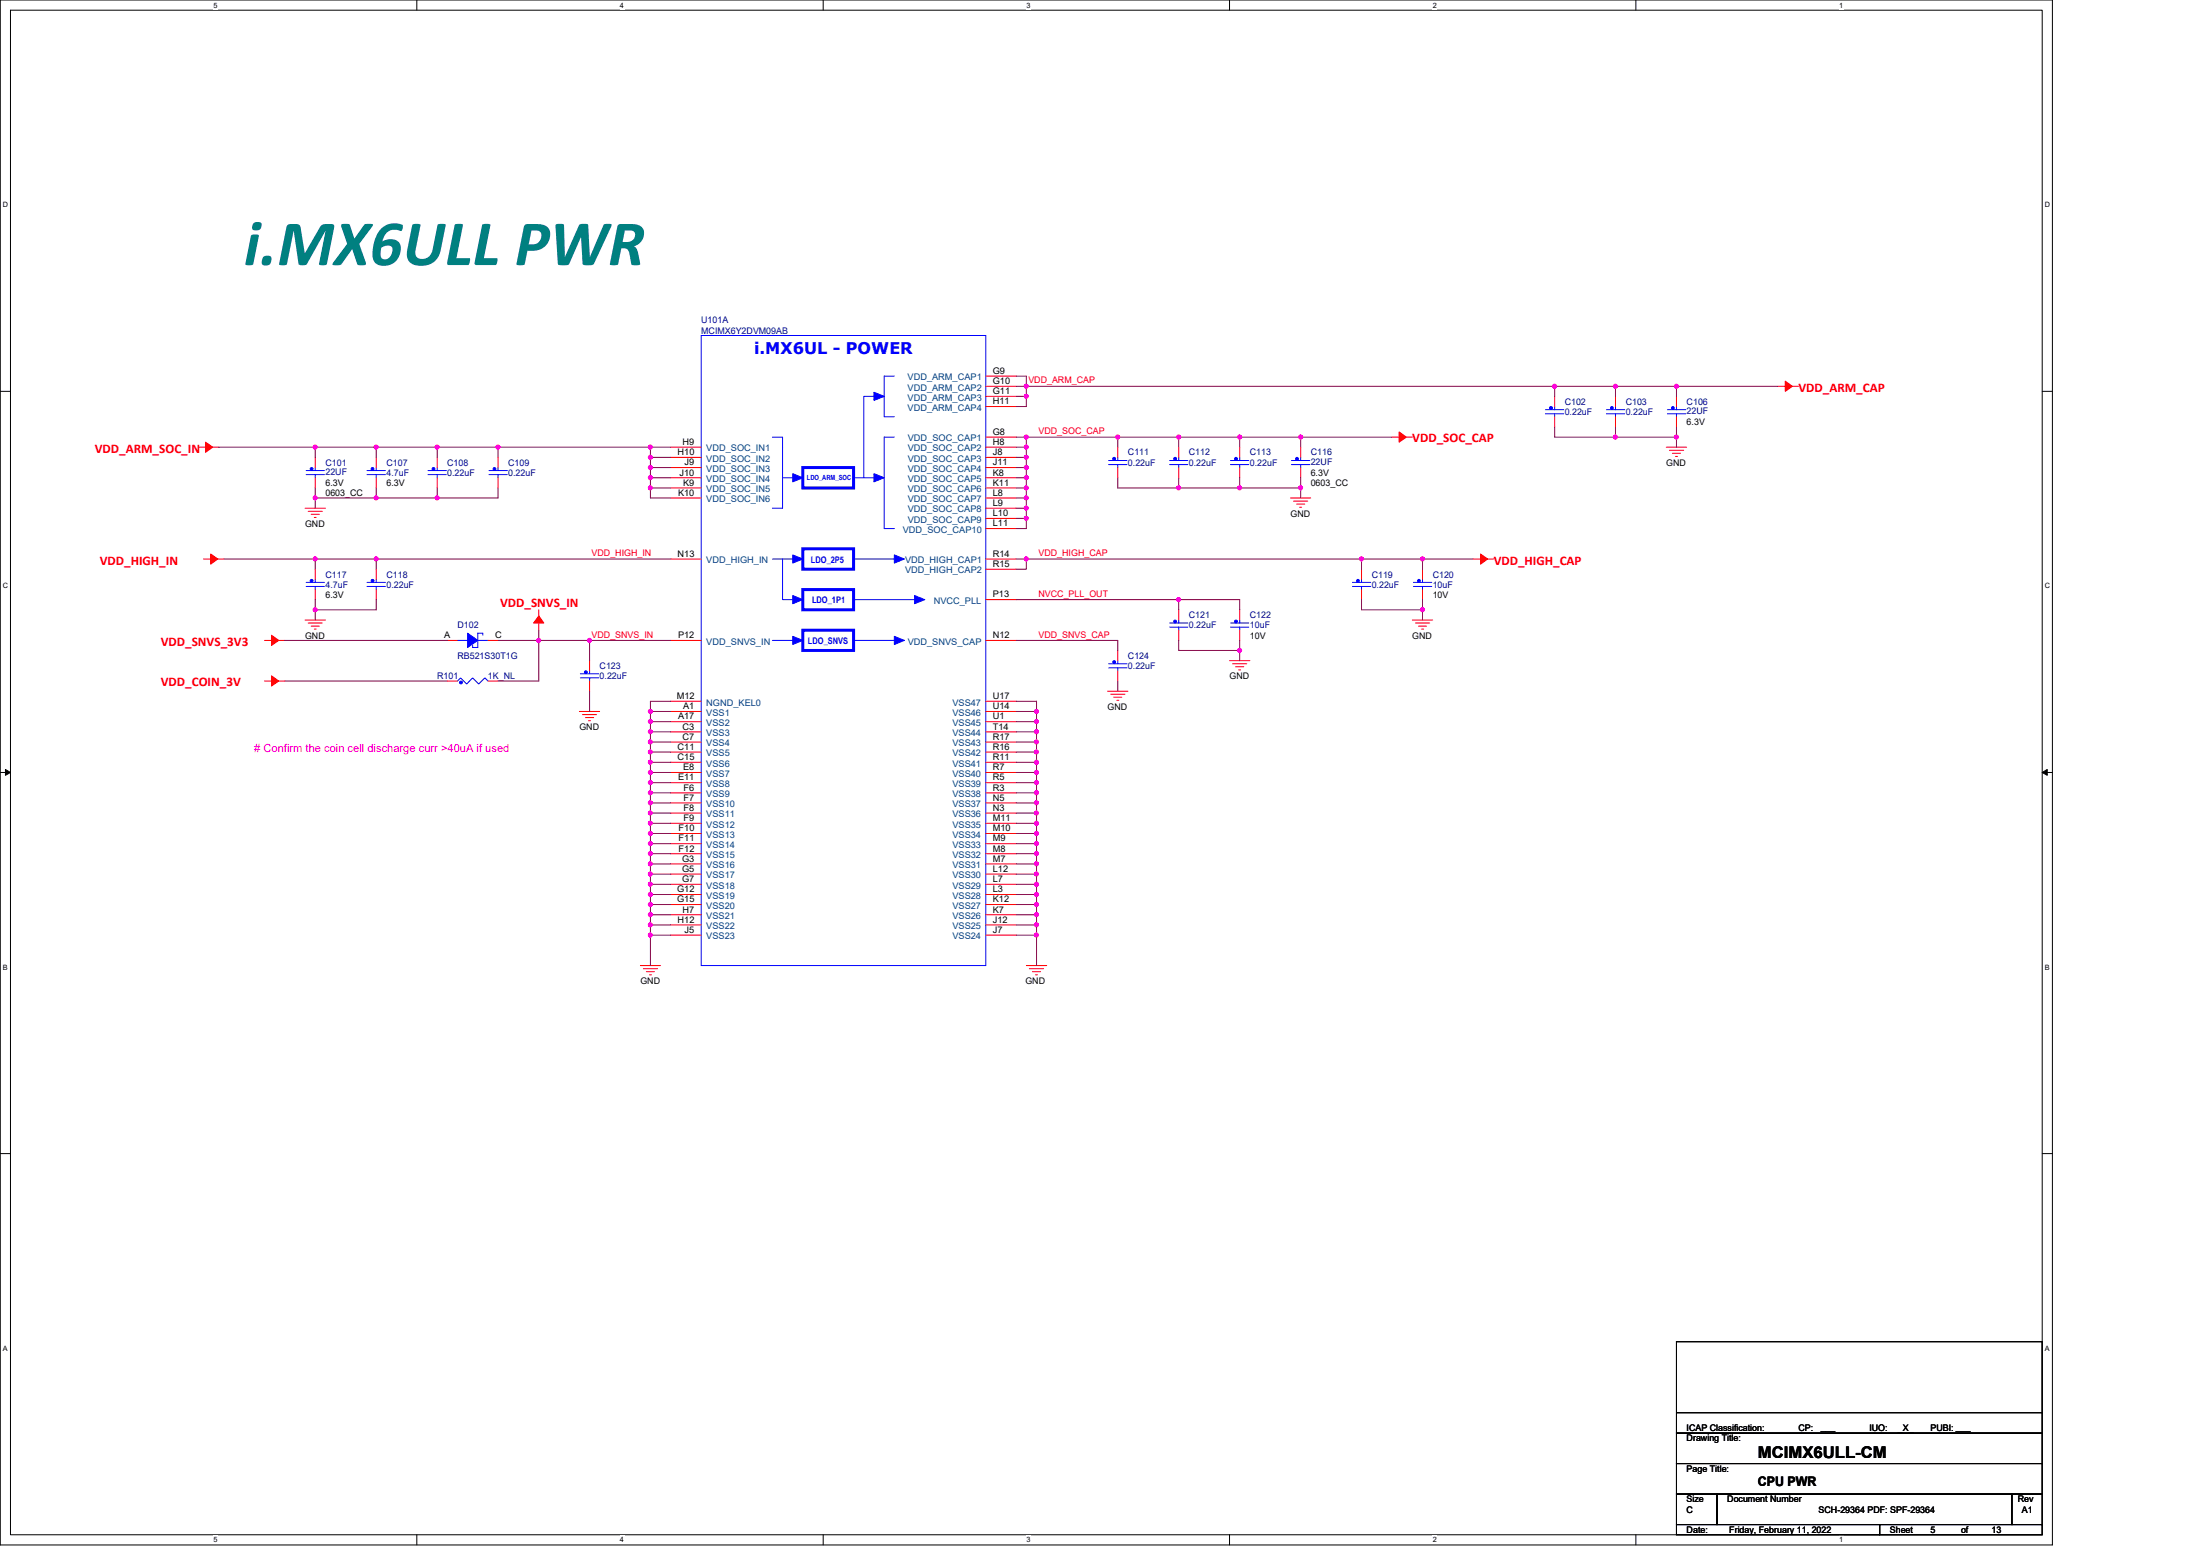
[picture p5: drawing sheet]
<svg xmlns="http://www.w3.org/2000/svg" width="297mm" height="210mm" viewBox="0 0 297 210" stroke-linecap="round" stroke-linejoin="round" font-family="sans-serif">
<path d="M0 0h277.1v208.5h-277.1zM1.4 1.4h274.3v205.7h-274.3z" fill="none" stroke="#000" stroke-width=".14"/>
<g fill="#fff">
<path d="M28.8 .1h.6v1.1h-.6z"/>
<path d="M28.8 207.3h.6v1.1h-.6z"/>
</g>
<path d="M56.3 0v1.4M56.3 207.1v1.4" fill="none" stroke="#000" stroke-width=".14"/>
<g fill="#fff">
<path d="M83.7 .1h.6v1.1h-.6z"/>
<path d="M83.7 207.3h.6v1.1h-.6z"/>
</g>
<path d="M111.1 0v1.4M111.1 207.1v1.4" fill="none" stroke="#000" stroke-width=".14"/>
<g fill="#fff">
<path d="M138.6 .1h.5v1.1h-.5z"/>
<path d="M138.6 207.3h.5v1.1h-.5z"/>
</g>
<path d="M166 0v1.4M166 207.1v1.4" fill="none" stroke="#000" stroke-width=".14"/>
<g fill="#fff">
<path d="M193.4 .1h.6v1.1h-.6z"/>
<path d="M193.4 207.3h.6v1.1h-.6z"/>
</g>
<path d="M220.9 0v1.4M220.9 207.1v1.4" fill="none" stroke="#000" stroke-width=".14"/>
<g fill="#fff">
<path d="M248.3 .1h.6v1.1h-.6z"/>
<path d="M248.3 207.3h.6v1.1h-.6z"/>
<path d="M.4 27.1h.7v1.1h-.7z"/>
<path d="M276.1 27.1h.7v1.1h-.7z"/>
<path d="M.4 78.5h.7v1.1h-.7z"/>
<path d="M276.1 78.5h.7v1.1h-.7z"/>
</g>
<path d="M0 52.8h1.4M275.7 52.8h1.4" fill="none" stroke="#000" stroke-width=".14"/>
<g fill="#fff">
<path d="M.4 130h.7v1.1h-.7z"/>
<path d="M276.1 130h.7v1.1h-.7z"/>
</g>
<path d="M0 104.2h1.4M275.7 104.2h1.4" fill="none" stroke="#000" stroke-width=".14"/>
<path d="M.7 103.8l.7 .4-.7 .4zM275.7 104.2l.7-.4v.8z" fill="#000" stroke="#000" stroke-width=".14"/>
<g fill="#fff">
<path d="M.4 181.4h.7v1.1h-.7z"/>
<path d="M276.1 181.4h.7v1.1h-.7z"/>
</g>
<path d="M0 155.7h1.4M275.7 155.7h1.4M226.4 193.4h49.3v4.1h-49.3zM226.4 197.5h49.3v4.1h-49.3zM226.4 181.1h49.3v12.3h-49.3zM226.4 190.6h49.3M226.4 205.7h27.4v1.4h-27.4zM226.4 201.6h5.4v4.1h-5.4zM231.8 201.6h39.8v4.1h-39.8zM253.8 205.7h21.9v1.4h-21.9zM271.6 201.6h4.1v4.1h-4.1z" fill="none" stroke="#000" stroke-width=".14"/>
<g fill="none" stroke="#f00" stroke-width=".14">
<path d="M133.1 50.8h4.1M133.1 52.1h4.1M133.1 53.5h4.1M133.1 54.9h4.1M133.1 59h4.1M188 59h.9M189.2 59h1.5M209.9 53.5v1.4M209.9 56.2v1.4M218.1 53.5v1.4M218.1 56.2v1.4M226.4 53.5v1.4"/>
<path d="M226.4 56.2v1.4M240.1 52.1h.9M241.3 52.1h1.5M26.8 60.3h1.5M27.5 75.4h1.5M28.6 60.3h.9M29.2 75.4h1M41.2 68.6h2.7M41.6 69h1.9M42 69.4h1.1M42.4 69.8h.3M42.6 61.7v1.4"/>
<path d="M42.6 64.5v1.3M42.6 76.8v1.4M42.6 79.6v1.3M50.8 61.7v1.4M50.8 64.5v1.3M50.8 76.8v1.4M50.8 79.6v1.3M59 61.7v1.4M59 64.5v1.3M67.2 61.7v1.4M67.2 64.5v1.3M90.6 67.2h4.1"/>
<path d="M90.6 61.7h4.1M90.6 65.8h4.1M90.6 63.1h4.1M90.6 75.4h4.1M90.6 64.5h4.1M90.6 60.3h4.1M133.1 60.3h4.1M133.1 61.7h4.1M133.1 64.5h4.1M133.1 75.4h4.1M133.1 67.2h4.1M133.1 68.6h4.1"/>
<path d="M133.1 70h4.1M133.1 63.1h4.1M133.1 71.3h4.1M133.1 65.8h4.1M133.1 76.8h4.1M150.9 60.3v1.4M150.9 63.1v1.4M159.1 60.3v1.4M159.1 63.1v1.4M167.4 60.3v1.4M167.4 63.1v1.4M174.2 67.2h2.8"/>
<path d="M174.6 67.6h2M175.1 68h1.1M175.5 68.5h.2M175.6 60.3v1.4M175.6 63.1v1.4M183.8 76.8v1.4M183.8 79.6v1.3M192.1 76.8v1.4M192.1 79.6v1.3M198.9 75.4h1M200.2 75.4h1.5M225 60.3h2.7"/>
<path d="M225.4 60.8h1.9M225.8 61.2h1.1M226.2 61.6h.3M35.7 86.4h1.5M35.7 91.9h1.5M37.5 86.4h1M37.5 91.9h1M41.2 83.7h2.7M41.6 84.1h1.9M42 84.5h1.1M42.4 84.9h.3M60.4 86.4h1.4"/>
<path d="M60.4 91.9h1.4M65.9 86.4h1.3M65.9 91.9h1.3M72.7 84.1v.9M72.7 82.3v1.5M78.2 96h2.8M78.6 96.4h2M79.1 96.8h1.1M79.5 97.3h.2M79.6 89.2v1.3M79.6 91.9v1.4M90.6 96h4.1"/>
<path d="M90.6 98.8h4.1M90.6 97.4h4.1M90.6 86.4h4.1M90.6 94.6h4.1M133.1 97.4h4.1M133.1 80.9h4.1M133.1 98.8h4.1M133.1 96h4.1M133.1 94.6h4.1M133.1 86.4h4.1M149.5 93.3h2.8M150 93.7h1.9"/>
<path d="M150.4 94.1h1.1M150.8 94.5h.3M150.9 87.8v1.4M150.9 90.5v1.4M159.1 82.3v1.4M159.1 85v1.4M166 89.2h2.8M166.4 89.6h1.9M166.8 90h1.1M167.2 90.4h.3M167.4 82.3v1.4M167.4 85v1.4"/>
<path d="M190.7 83.7h2.7M191.1 84.1h1.9M191.5 84.5h1.1M191.9 84.9h.3M90.6 116.6h4.1M90.6 100.1h4.1M90.6 108.4h4.1M90.6 119.3h4.1M90.6 109.7h4.1M90.6 111.1h4.1M90.6 112.5h4.1M90.6 101.5h4.1"/>
<path d="M90.6 113.9h4.1M90.6 115.2h4.1M90.6 102.9h4.1M90.6 118h4.1M90.6 107h4.1M90.6 104.2h4.1M90.6 105.6h4.1M133.1 109.7h4.1M133.1 107h4.1M133.1 108.4h4.1M133.1 105.6h4.1M133.1 119.3h4.1"/>
<path d="M133.1 116.6h4.1M133.1 104.2h4.1M133.1 115.2h4.1M133.1 113.9h4.1M133.1 112.5h4.1M133.1 111.1h4.1M133.1 102.9h4.1M133.1 118h4.1M133.1 101.5h4.1M133.1 100.1h4.1M86.5 130.3h2.7M86.9 130.7h1.9"/>
<path d="M87.3 131.1h1.1M87.7 131.6h.3M90.6 126.2h4.1M90.6 123.4h4.1M90.6 120.7h4.1M90.6 124.8h4.1M90.6 122.1h4.1M133.1 120.7h4.1M133.1 124.8h4.1M133.1 122.1h4.1M133.1 126.2h4.1M133.1 123.4h4.1"/>
<path d="M138.6 130.3h2.7M139 130.7h1.9M139.4 131.1h1.1M139.8 131.6h.3"/>
</g>
<g fill="#f00" stroke="#f00" stroke-width=".14">
<path d="M27.7 59.7l1 .6-1 .7z" fill-rule="evenodd"/>
<path d="M28.4 74.8l1 .6-1 .7z" fill-rule="evenodd"/>
<path d="M36.7 85.7l.9 .7-.9 .7z" fill-rule="evenodd"/>
<path d="M241 51.4l1 .7-1 .7z" fill-rule="evenodd"/>
<path d="M188.9 58.3l1 .7-1 .7z" fill-rule="evenodd"/>
<path d="M199.9 74.8l.9 .6-.9 .7z" fill-rule="evenodd"/>
<path d="M72.7 83.1l.7 1h-1.4z" fill-rule="evenodd"/>
<path d="M36.7 91.2l.9 .7-.9 .7z" fill-rule="evenodd"/>
</g>
<g fill="none" stroke="#00f" stroke-width=".14">
<path d="M94.7 45.3h38.4v85h-38.4zM104.3 59h1.4v9.6h-1.4M119.4 53.5h-2.8v11M120.8 50.8h-1.4v5.4h1.4M120.8 59h-1.4v12.3h1.4M208.7 55.8h2.4M208.7 55.3h2.4M209.9 54.9v.4M209.9 55.8v.4M216.9 55.8h2.5M216.9 55.3h2.5M218.1 55.8v.4"/>
<path d="M218.1 54.9v.4M225.1 55.8h2.5M225.1 55.3h2.5M226.4 54.9v.4M226.4 55.8v.4M41.3 64.1h2.5M41.3 63.5h2.5M41.3 79.1h2.5M41.3 78.6h2.5M42.6 64.1v.4M42.6 63.1v.4M42.6 79.1v.5"/>
<path d="M42.6 78.2v.4M49.5 64.1h2.5M49.5 63.5h2.5M49.5 79.1h2.5M49.5 78.6h2.5M50.8 64.1v.4M50.8 63.1v.4M50.8 79.1v.5M50.8 78.2v.4M57.8 64.1h2.5M57.8 63.5h2.5M59 64.1v.4"/>
<path d="M59 63.1v.4M66 64.1h2.5M66 63.5h2.5M67.2 64.1v.4M67.2 63.1v.4M104.3 75.4h4M105.7 64.5h2.7M105.7 75.4v5.5h2.7M115.2 75.4h6.8M115.2 64.5h4.2M149.7 62.7h2.5M149.7 62.1h2.5"/>
<path d="M150.9 61.7v.4M150.9 62.7v.4M157.9 62.7h2.5M157.9 62.1h2.5M159.1 62.7v.4M159.1 61.7v.4M166.1 62.7h2.5M166.1 62.1h2.5M167.4 62.7v.4M167.4 61.7v.4M174.4 62.7h2.4M174.4 62.1h2.4"/>
<path d="M175.6 61.7v.4M175.6 62.7v.4M182.6 79.1h2.5M182.6 78.6h2.5M183.8 79.1v.5M183.8 78.2v.4M190.8 79.1h2.5M190.8 78.6h2.5M192.1 78.2v.4M192.1 79.1v.5M61.8 86.4h1.3M61.8 91.9l.4-.4 .8 .8 .8-.8 .8 .8 .9-.8 .4 .4"/>
<path d="M64.5 86.4h1.4M65.2 85.7v-.3h-.7v2h-.7v-.3M78.4 91.5h2.4M78.4 90.9h2.4M79.6 91.5v.4M79.6 90.5v.4M104.3 86.4h4.1M115.2 80.9h9.7M115.2 86.4h6.9M149.7 90.1h2.5M149.7 89.6h2.5M150.9 89.2v.4"/>
<path d="M150.9 90.1v.4M157.9 84.6h2.5M157.9 84.1h2.5M159.1 84.6v.4M159.1 83.7v.4M166.1 84.6h2.5M166.1 84.1h2.5M167.4 84.6v.4M167.4 83.7v.4"/>
</g>
<g fill="#00f" stroke="#00f" stroke-width=".14">
<path d="M58.4 63.2h.3v.2h-.3z" fill-rule="evenodd"/>
<path d="M150.3 61.8h.3v.3h-.3z" fill-rule="evenodd"/>
<path d="M158.5 61.8h.3v.3h-.3z" fill-rule="evenodd"/>
<path d="M217.5 54.9h.3v.3h-.3z" fill-rule="evenodd"/>
<path d="M79 90.6h.2v.2h-.2z" fill-rule="evenodd"/>
<path d="M150.3 89.2h.3v.3h-.3z" fill-rule="evenodd"/>
<path d="M166.7 83.7h.3v.3h-.3z" fill-rule="evenodd"/>
<path d="M50.2 63.2h.2v.2h-.2z" fill-rule="evenodd"/>
<path d="M107 63.9l1.4 .6-1.4 .5z" fill-rule="evenodd"/>
<path d="M118 52.9l1.4 .6-1.4 .5z" fill-rule="evenodd"/>
<path d="M118 63.9l1.4 .6-1.4 .5z" fill-rule="evenodd"/>
<path d="M107 74.9l1.4 .5-1.4 .6z" fill-rule="evenodd"/>
<path d="M120.8 74.9l1.3 .5-1.3 .6z" fill-rule="evenodd"/>
<path d="M107 80.4l1.4 .5-1.4 .6z" fill-rule="evenodd"/>
<path d="M123.5 80.4l1.4 .5-1.4 .6z" fill-rule="evenodd"/>
<path d="M107 85.9l1.4 .5-1.4 .6z" fill-rule="evenodd"/>
<path d="M120.8 85.9l1.3 .5-1.3 .6z" fill-rule="evenodd"/>
<path d="M63.1 85.4l1.4 1-1.4 1z" fill-rule="evenodd"/>
<path d="M225.7 54.9h.3v.3h-.3z" fill-rule="evenodd"/>
<path d="M62.1 92h.3v.2h-.3z" fill-rule="evenodd"/>
<path d="M50.2 78.2h.2v.3h-.2z" fill-rule="evenodd"/>
<circle cx="42.1" cy="63.3" r=".19"/>
<circle cx="158.7" cy="83.9" r=".19"/>
<circle cx="191.6" cy="78.4" r=".19"/>
<circle cx="42.1" cy="78.4" r=".19"/>
<circle cx="175.1" cy="61.9" r=".2"/>
<circle cx="209.4" cy="55.1" r=".2"/>
<circle cx="66.8" cy="63.3" r=".19"/>
<circle cx="183.3" cy="78.4" r=".19"/>
<circle cx="166.9" cy="61.9" r=".2"/>
</g>
<path d="M108.4 63.1h6.8v2.7h-6.8zM108.4 74.1h6.8v2.7h-6.8zM108.4 79.6h6.8v2.7h-6.8zM108.4 85h6.8v2.8h-6.8z" fill="none" stroke="#00f" stroke-width=".4"/>
<g fill="none" stroke="#800040" stroke-width=".14">
<path d="M137.2 53.5h1.4M137.2 59h1.4M137.2 50.8h1.4v1.3M137.2 52.1h1.4M138.6 59h12.3M138.6 52.1v1.4M138.6 53.5v1.4h-1.4M138.6 59v1.3M138.6 52.1h71.3M150.9 59h8.2M150.9 59v1.3M159.1 59h8.3"/>
<path d="M159.1 59v1.3M167.4 59h8.2M167.4 59v1.3M175.6 59v1.3M175.6 59h12.4M209.9 52.1v1.4M209.9 52.1h8.2M209.9 57.6v1.4h8.2M218.1 57.6v1.4M218.1 52.1v1.4M218.1 59h8.3M218.1 52.1h8.3"/>
<path d="M226.4 59v1.3M226.4 57.6v1.4M226.4 52.1h13.7M226.4 52.1v1.4M29.5 60.3h13.1M30.2 75.4h12.4M42.6 65.8v1.4M42.6 75.4h8.2M42.6 60.3h8.2M42.6 67.2h8.2M42.6 75.4v1.4M42.6 67.2v1.4"/>
<path d="M42.6 60.3v1.4M50.8 60.3h8.2M50.8 67.2h8.2M50.8 75.4h39.8M50.8 75.4v1.4M50.8 60.3v1.4M50.8 65.8v1.4M59 60.3h8.2M59 60.3v1.4M59 65.8v1.4M67.2 60.3h20.6M67.2 60.3v1.4"/>
<path d="M67.2 65.8v1.4h-8.2M87.8 60.3v1.4M87.8 60.3h2.8M87.8 61.7h2.8M87.8 63.1h2.8M87.8 64.5h2.8M87.8 65.8h2.8M87.8 61.7v1.4M87.8 63.1v1.4M87.8 64.5v1.3M87.8 65.8v1.4h2.8M137.2 65.8h1.4"/>
<path d="M137.2 67.2h1.4M137.2 68.6h1.4M137.2 70h1.4M137.2 63.1h1.4v1.4M137.2 61.7h1.4M137.2 60.3h1.4M137.2 64.5h1.4M137.2 75.4h1.4M138.6 65.8v1.4M138.6 67.2v1.4M138.6 68.6v1.4M138.6 70v1.3h-1.4"/>
<path d="M138.6 61.7v1.4M138.6 64.5v1.3M138.6 60.3v1.4M150.9 64.5v1.3h8.2M159.1 65.8h8.3M159.1 64.5v1.3M167.4 65.8h8.2M167.4 64.5v1.3M175.6 64.5v1.3M175.6 65.8v1.4M183.8 75.4v1.4M183.8 75.4h-45.2v1.4h-1.4"/>
<path d="M183.8 75.4h8.3M192.1 75.4v1.4M192.1 75.4h6.8M38.5 91.9h21.9M38.5 86.4h21.9M42.6 80.9v1.4M42.6 82.3v1.4M50.8 80.9v1.4h-8.2M67.2 86.4h5.5M72.7 85v1.4M72.7 86.4v5.5h-5.5M72.7 86.4h6.9"/>
<path d="M79.6 86.4h11M79.6 86.4v2.8M79.6 93.3v2.7M87.8 96h2.8M87.8 97.4h2.8M87.8 98.8h2.8M87.8 96v1.4M87.8 97.4v1.4M87.8 98.8v1.3M90.6 94.6h-2.8v1.4M137.2 80.9h21.9M137.2 86.4h13.7v1.4"/>
<path d="M137.2 94.6h2.8v1.4M137.2 96h2.8M137.2 97.4h2.8M137.2 98.8h2.8M140 96v1.4M140 97.4v1.4M140 98.8v1.3M150.9 91.9v1.4M159.1 80.9h8.3v1.4M159.1 80.9v1.4M159.1 86.4v1.4h8.3M167.4 86.4v1.4"/>
<path d="M167.4 87.8v1.4M183.8 80.9v1.4h8.3M192.1 80.9v1.4M192.1 82.3v1.4M87.8 104.2v1.4M87.8 105.6v1.4M87.8 118v1.3M87.8 119.3v1.4M87.8 100.1h2.8M87.8 101.5h2.8M87.8 104.2h2.8M87.8 105.6h2.8"/>
<path d="M87.8 107h2.8M87.8 108.4h2.8M87.8 109.7h2.8M87.8 111.1h2.8M87.8 112.5h2.8M87.8 115.2h2.8M87.8 116.6h2.8M87.8 118h2.8M87.8 119.3h2.8M87.8 100.1v1.4M87.8 101.5v1.4M87.8 102.9v1.3"/>
<path d="M87.8 107v1.4M87.8 108.4v1.3M87.8 109.7v1.4M87.8 111.1v1.4M87.8 112.5v1.4M87.8 113.9v1.3M87.8 115.2v1.4M87.8 116.6v1.4M87.8 102.9h2.8M87.8 113.9h2.8M137.2 100.1h2.8M137.2 101.5h2.8"/>
<path d="M137.2 102.9h2.8M137.2 104.2h2.8M137.2 105.6h2.8M137.2 107h2.8M137.2 108.4h2.8M137.2 109.7h2.8M137.2 111.1h2.8M137.2 112.5h2.8M137.2 113.9h2.8M137.2 115.2h2.8M137.2 116.6h2.8M137.2 118h2.8"/>
<path d="M137.2 119.3h2.8M140 100.1v1.4M140 101.5v1.4M140 102.9v1.3M140 104.2v1.4M140 105.6v1.4M140 107v1.4M140 108.4v1.3M140 109.7v1.4M140 111.1v1.4M140 112.5v1.4M140 113.9v1.3"/>
<path d="M140 115.2v1.4M140 116.6v1.4M140 118v1.3M140 119.3v1.4M87.8 124.8h2.8M87.8 120.7h2.8M87.8 122.1h2.8M87.8 123.4h2.8M87.8 126.2h2.8M87.8 120.7v1.4M87.8 122.1v1.3M87.8 123.4v1.4"/>
<path d="M87.8 124.8v1.4M87.8 126.2v4.1M137.2 124.8h2.8M137.2 120.7h2.8M137.2 122.1h2.8M137.2 123.4h2.8M137.2 126.2h2.8M140 120.7v1.4M140 122.1v1.3M140 123.4v1.4M140 124.8v1.4M140 126.2v4.1"/>
</g>
<g fill="#f0f" stroke="#f0f" stroke-width=".14">
<circle cx="192" cy="75.4" r=".27"/>
<circle cx="159.1" cy="80.9" r=".27"/>
<circle cx="218.1" cy="52.1" r=".27"/>
<circle cx="226.3" cy="59" r=".27"/>
<circle cx="87.8" cy="96" r=".27"/>
<circle cx="87.8" cy="97.4" r=".27"/>
<circle cx="87.8" cy="98.8" r=".27"/>
<circle cx="87.8" cy="100.1" r=".27"/>
<circle cx="87.8" cy="101.5" r=".27"/>
<circle cx="87.8" cy="102.9" r=".27"/>
<circle cx="87.8" cy="105.6" r=".27"/>
<circle cx="87.8" cy="104.2" r=".27"/>
<circle cx="87.8" cy="107" r=".27"/>
<circle cx="50.8" cy="75.4" r=".27"/>
<circle cx="87.8" cy="108.3" r=".27"/>
<circle cx="87.8" cy="109.7" r=".27"/>
<circle cx="87.8" cy="111.1" r=".27"/>
<circle cx="138.6" cy="53.5" r=".27"/>
<circle cx="87.8" cy="112.5" r=".27"/>
<circle cx="87.8" cy="113.8" r=".27"/>
<circle cx="87.8" cy="115.2" r=".27"/>
<circle cx="87.8" cy="116.6" r=".27"/>
<circle cx="87.8" cy="119.3" r=".27"/>
<circle cx="87.8" cy="117.9" r=".27"/>
<circle cx="150.9" cy="59" r=".27"/>
<circle cx="138.6" cy="59" r=".27"/>
<circle cx="138.6" cy="67.2" r=".27"/>
<circle cx="138.6" cy="65.8" r=".27"/>
<circle cx="138.6" cy="68.6" r=".27"/>
<circle cx="138.6" cy="69.9" r=".27"/>
<circle cx="42.5" cy="75.4" r=".27"/>
<circle cx="79.6" cy="86.4" r=".27"/>
<circle cx="42.5" cy="82.3" r=".27"/>
<circle cx="226.3" cy="52.1" r=".27"/>
<circle cx="175.6" cy="59" r=".27"/>
<circle cx="167.4" cy="59" r=".27"/>
<circle cx="159.1" cy="59" r=".27"/>
<circle cx="175.6" cy="65.8" r=".27"/>
<circle cx="167.4" cy="65.8" r=".27"/>
<circle cx="159.1" cy="65.8" r=".27"/>
<circle cx="59" cy="60.3" r=".27"/>
<circle cx="50.8" cy="60.3" r=".27"/>
<circle cx="59" cy="67.2" r=".27"/>
<circle cx="87.8" cy="61.7" r=".27"/>
<circle cx="87.8" cy="63.1" r=".27"/>
<circle cx="87.8" cy="64.5" r=".27"/>
<circle cx="87.8" cy="65.8" r=".27"/>
<circle cx="42.5" cy="67.2" r=".27"/>
<circle cx="67.2" cy="60.3" r=".27"/>
<circle cx="87.8" cy="60.3" r=".27"/>
<circle cx="50.8" cy="67.2" r=".27"/>
<circle cx="42.5" cy="60.3" r=".27"/>
<circle cx="72.7" cy="86.4" r=".27"/>
<circle cx="87.8" cy="124.8" r=".27"/>
<circle cx="87.8" cy="120.7" r=".27"/>
<circle cx="87.8" cy="122.1" r=".27"/>
<circle cx="87.8" cy="123.4" r=".27"/>
<circle cx="87.8" cy="126.2" r=".27"/>
<circle cx="138.6" cy="63.1" r=".27"/>
<circle cx="138.6" cy="61.7" r=".27"/>
<circle cx="138.6" cy="60.3" r=".27"/>
<circle cx="138.6" cy="64.5" r=".27"/>
<circle cx="192" cy="82.3" r=".27"/>
<circle cx="139.9" cy="124.8" r=".27"/>
<circle cx="139.9" cy="120.7" r=".27"/>
<circle cx="139.9" cy="122.1" r=".27"/>
<circle cx="139.9" cy="123.4" r=".27"/>
<circle cx="139.9" cy="126.2" r=".27"/>
<circle cx="139.9" cy="96" r=".27"/>
<circle cx="139.9" cy="97.4" r=".27"/>
<circle cx="139.9" cy="98.8" r=".27"/>
<circle cx="139.9" cy="100.1" r=".27"/>
<circle cx="139.9" cy="101.5" r=".27"/>
<circle cx="139.9" cy="102.9" r=".27"/>
<circle cx="139.9" cy="105.6" r=".27"/>
<circle cx="139.9" cy="104.2" r=".27"/>
<circle cx="139.9" cy="107" r=".27"/>
<circle cx="139.9" cy="108.3" r=".27"/>
<circle cx="139.9" cy="109.7" r=".27"/>
<circle cx="139.9" cy="111.1" r=".27"/>
<circle cx="139.9" cy="112.5" r=".27"/>
<circle cx="139.9" cy="113.8" r=".27"/>
<circle cx="139.9" cy="115.2" r=".27"/>
<circle cx="139.9" cy="116.6" r=".27"/>
<circle cx="139.9" cy="117.9" r=".27"/>
<circle cx="139.9" cy="119.3" r=".27"/>
<circle cx="218.1" cy="59" r=".27"/>
<circle cx="167.4" cy="87.8" r=".27"/>
<circle cx="138.6" cy="75.4" r=".27"/>
<circle cx="183.8" cy="75.4" r=".27"/>
<circle cx="138.6" cy="52.1" r=".27"/>
<circle cx="209.9" cy="52.1" r=".27"/>
</g>
<text font-size="8.8" fill="#008080" x="33" y="35.8">i.MX6ULL PWR</text>
<text font-size="2.2" fill="#00f" x="101.8" y="47.8">i.MX6UL - POWER</text>
<text font-size="2.2" x="237.3" y="196.8">MCIMX6ULL-CM</text>
<g font-size="1.8" fill="#f00">
<text x="242.8" y="52.9">VDD_ARM_CAP</text>
<text x="190.7" y="59.7">VDD_SOC_CAP</text>
<text x="12.8" y="61.1">VDD_ARM_SOC_IN</text>
<text x="13.5" y="76.2">VDD_HIGH_IN</text>
<text x="201.7" y="76.2">VDD_HIGH_CAP</text>
<text x="67.5" y="81.9">VDD_SNVS_IN</text>
<text x="21.7" y="87.1">VDD_SNVS_3V3</text>
<text x="21.7" y="92.6">VDD_COIN_3V</text>
</g>
<text font-size="1.8" x="237.3" y="200.5">CPU PWR</text>
<text font-size="1.5" fill="#f0f" x="34.3" y="101.5"># Confirm the coin cell discharge curr &gt;40uA if used</text>
<g font-size="1.2" fill="#000080">
<text x="94.7" y="43.6">U101A</text>
<text x="94.7" y="45">MCIMX6Y2DVM09AB</text>
<text x="211.3" y="54.6">C102</text>
<text x="211.3" y="56">0.22uF</text>
<text x="219.5" y="54.6">C103</text>
<text x="219.5" y="56">0.22uF</text>
<text x="227.7" y="54.6">C106</text>
<text x="227.7" y="55.9">22UF</text>
<text x="43.9" y="62.8">C101</text>
<text x="43.9" y="64.1">22UF</text>
<text x="52.2" y="62.8">C107</text>
<text x="52.2" y="64.2">4.7uF</text>
<text x="60.4" y="62.8">C108</text>
<text x="60.4" y="64.2">0.22uF</text>
<text x="68.6" y="62.8">C109</text>
<text x="68.6" y="64.2">0.22uF</text>
<text x="152.3" y="61.5">C111</text>
<text x="152.3" y="62.8">0.22uF</text>
<text x="160.5" y="61.5">C112</text>
<text x="160.5" y="62.8">0.22uF</text>
<text x="168.8" y="61.5">C113</text>
<text x="168.8" y="62.8">0.22uF</text>
<text x="177" y="61.5">C116</text>
<text x="177" y="62.7">22UF</text>
<text x="43.9" y="77.9">C117</text>
<text x="52.2" y="77.9">C118</text>
<text x="185.2" y="77.9">C119</text>
<text x="193.4" y="77.9">C120</text>
<text x="43.9" y="79.3">4.7uF</text>
<text x="52.2" y="79.3">0.22uF</text>
<text x="160.5" y="83.4">C121</text>
<text x="168.8" y="83.4">C122</text>
<text x="185.2" y="79.3">0.22uF</text>
<text x="193.4" y="79.3">10uF</text>
<text x="61.8" y="84.8">D102</text>
<text x="61.8" y="88.9">RB521S30T1G</text>
<text x="152.3" y="88.9">C124</text>
<text x="160.5" y="84.8">0.22uF</text>
<text x="168.8" y="84.8">10uF</text>
<text x="59" y="91.7">R101</text>
<text x="65.9" y="91.7">1K_NL</text>
<text x="81" y="90.3">C123</text>
<text x="81" y="91.7">0.22uF</text>
<text x="152.3" y="90.3">0.22uF</text>
</g>
<g font-size="1.2" fill="#004080">
<text x="122.5" y="51.3">VDD_ARM_CAP1</text>
<text x="122.5" y="52.7">VDD_ARM_CAP2</text>
<text x="122.5" y="54.1">VDD_ARM_CAP3</text>
<text x="122.5" y="55.4">VDD_ARM_CAP4</text>
<text x="122.6" y="59.6">VDD_SOC_CAP1</text>
<text x="95.4" y="62.3">VDD_SOC_IN2</text>
<text x="95.4" y="63.7">VDD_SOC_IN3</text>
<text x="95.4" y="65">VDD_SOC_IN4</text>
<text x="95.4" y="60.9">VDD_SOC_IN1</text>
<text x="122.6" y="60.9">VDD_SOC_CAP2</text>
<text x="122.6" y="62.3">VDD_SOC_CAP3</text>
<text x="122.6" y="65">VDD_SOC_CAP5</text>
<text x="122.6" y="63.7">VDD_SOC_CAP4</text>
<text x="95.4" y="67.8">VDD_SOC_IN6</text>
<text x="95.4" y="66.4">VDD_SOC_IN5</text>
<text x="121.9" y="71.9">VDD_SOC_CAP10</text>
<text x="122.6" y="67.8">VDD_SOC_CAP7</text>
<text x="122.6" y="69.2">VDD_SOC_CAP8</text>
<text x="122.6" y="70.5">VDD_SOC_CAP9</text>
<text x="122.6" y="66.4">VDD_SOC_CAP6</text>
<text x="95.4" y="76">VDD_HIGH_IN</text>
<text x="122.2" y="76">VDD_HIGH_CAP1</text>
<text x="122.2" y="77.4">VDD_HIGH_CAP2</text>
<text x="126.1" y="81.5">NVCC_PLL</text>
<text x="95.4" y="87">VDD_SNVS_IN</text>
<text x="122.6" y="87">VDD_SNVS_CAP</text>
<text x="95.4" y="95.2">NGND_KEL0</text>
<text x="128.6" y="95.2">VSS47</text>
<text x="95.4" y="96.6">VSS1</text>
<text x="95.4" y="99.3">VSS3</text>
<text x="95.4" y="100.7">VSS4</text>
<text x="95.4" y="98">VSS2</text>
<text x="128.6" y="98">VSS45</text>
<text x="128.6" y="99.3">VSS44</text>
<text x="128.6" y="96.6">VSS46</text>
<text x="128.6" y="100.7">VSS43</text>
<text x="95.4" y="102.1">VSS5</text>
<text x="95.4" y="103.4">VSS6</text>
<text x="95.4" y="107.6">VSS9</text>
<text x="95.4" y="104.8">VSS7</text>
<text x="95.4" y="106.2">VSS8</text>
<text x="128.6" y="107.6">VSS38</text>
<text x="128.6" y="106.2">VSS39</text>
<text x="128.6" y="104.8">VSS40</text>
<text x="128.6" y="103.4">VSS41</text>
<text x="128.6" y="102.1">VSS42</text>
<text x="95.4" y="108.9">VSS10</text>
<text x="95.4" y="110.3">VSS11</text>
<text x="95.4" y="111.7">VSS12</text>
<text x="95.4" y="113.1">VSS13</text>
<text x="128.6" y="110.3">VSS36</text>
<text x="128.6" y="108.9">VSS37</text>
<text x="128.6" y="113.1">VSS34</text>
<text x="128.6" y="111.7">VSS35</text>
<text x="95.4" y="117.2">VSS16</text>
<text x="95.4" y="119.9">VSS18</text>
<text x="95.4" y="114.4">VSS14</text>
<text x="95.4" y="115.8">VSS15</text>
<text x="95.4" y="118.5">VSS17</text>
<text x="128.6" y="119.9">VSS29</text>
<text x="128.6" y="117.2">VSS31</text>
<text x="128.6" y="115.8">VSS32</text>
<text x="128.6" y="114.4">VSS33</text>
<text x="128.6" y="118.5">VSS30</text>
<text x="95.4" y="124">VSS21</text>
<text x="95.4" y="121.3">VSS19</text>
<text x="95.4" y="125.4">VSS22</text>
<text x="95.4" y="122.6">VSS20</text>
<text x="128.6" y="121.3">VSS28</text>
<text x="128.6" y="125.4">VSS25</text>
<text x="128.6" y="122.6">VSS27</text>
<text x="128.6" y="124">VSS26</text>
<text x="95.4" y="126.8">VSS23</text>
<text x="128.6" y="126.8">VSS24</text>
</g>
<g font-size="1.2">
<text x="134" y="50.5">G9</text>
<text x="134" y="51.8">G10</text>
<text x="134" y="53.2">G11</text>
<text x="134" y="58.7">G8</text>
<text x="134" y="54.6">H11</text>
<text x="227.7" y="57.4">6.3V</text>
<text x="43.9" y="65.6">6.3V</text>
<text x="52.2" y="65.6">6.3V</text>
<text x="91.5" y="61.4">H10</text>
<text x="91.8" y="64.2">J10</text>
<text x="92.2" y="60">H9</text>
<text x="92.2" y="65.6">K9</text>
<text x="92.4" y="62.8">J9</text>
<text x="134" y="60">H8</text>
<text x="134" y="61.4">J8</text>
<text x="134" y="64.2">K8</text>
<text x="134" y="62.8">J11</text>
<text x="134" y="65.6">K11</text>
<text x="177" y="65.6">0603_CC</text>
<text x="177" y="64.2">6.3V</text>
<text x="225" y="62.8">GND</text>
<text x="41.2" y="71.1">GND</text>
<text x="43.9" y="67">0603_CC</text>
<text x="91.5" y="66.9">K10</text>
<text x="134" y="66.9">L8</text>
<text x="134" y="68.3">L9</text>
<text x="134" y="69.7">L10</text>
<text x="134" y="71">L11</text>
<text x="174.2" y="69.7">GND</text>
<text x="91.5" y="75.1">N13</text>
<text x="134" y="75.1">R14</text>
<text x="134" y="76.5">R15</text>
<text x="43.9" y="80.7">6.3V</text>
<text x="134" y="80.6">P13</text>
<text x="193.4" y="80.7">10V</text>
<text x="41.2" y="86.2">GND</text>
<text x="60" y="86.1">A</text>
<text x="66.8" y="86.1">C</text>
<text x="91.5" y="86.1">P12</text>
<text x="134" y="86.1">N12</text>
<text x="168.8" y="86.2">10V</text>
<text x="190.7" y="86.2">GND</text>
<text x="91.4" y="94.3">M12</text>
<text x="92.2" y="95.7">A1</text>
<text x="134" y="95.7">U14</text>
<text x="134" y="94.3">U17</text>
<text x="149.5" y="95.8">GND</text>
<text x="166" y="91.7">GND</text>
<text x="78.2" y="98.5">GND</text>
<text x="91.5" y="101.2">C11</text>
<text x="91.5" y="97.1">A17</text>
<text x="92.2" y="98.5">C3</text>
<text x="92.2" y="99.8">C7</text>
<text x="134" y="97.1">U1</text>
<text x="134" y="98.5">T14</text>
<text x="134" y="101.2">R16</text>
<text x="134" y="99.8">R17</text>
<text x="91.5" y="102.6">C15</text>
<text x="91.5" y="105.3">E11</text>
<text x="92.2" y="103.9">E8</text>
<text x="92.3" y="106.7">F6</text>
<text x="134" y="106.7">R3</text>
<text x="134" y="105.3">R5</text>
<text x="134" y="103.9">R7</text>
<text x="134" y="102.6">R11</text>
<text x="91.6" y="112.2">F10</text>
<text x="91.6" y="113.6">F11</text>
<text x="92.3" y="108.1">F7</text>
<text x="92.3" y="109.4">F8</text>
<text x="92.3" y="110.8">F9</text>
<text x="134" y="109.4">N3</text>
<text x="134" y="108.1">N5</text>
<text x="134" y="113.6">M9</text>
<text x="134" y="112.2">M10</text>
<text x="134" y="110.8">M11</text>
<text x="91.6" y="114.9">F12</text>
<text x="92.1" y="116.3">G3</text>
<text x="92.1" y="119">G7</text>
<text x="92.1" y="117.7">G5</text>
<text x="134" y="119">L7</text>
<text x="134" y="116.3">M7</text>
<text x="134" y="114.9">M8</text>
<text x="134" y="117.7">L12</text>
<text x="91.4" y="120.4">G12</text>
<text x="91.4" y="121.8">G15</text>
<text x="91.5" y="124.5">H12</text>
<text x="92.2" y="123.1">H7</text>
<text x="92.4" y="125.9">J5</text>
<text x="134" y="120.4">L3</text>
<text x="134" y="124.5">J12</text>
<text x="134" y="121.8">K12</text>
<text x="134" y="125.9">J7</text>
<text x="134" y="123.1">K7</text>
<text x="86.5" y="132.8">GND</text>
<text x="138.4" y="132.8">GND</text>
<text x="227.7" y="194.5">Drawing Title:</text>
<text x="227.7" y="193.1">ICAP Classification:</text>
<text x="242.8" y="193.1">CP:</text>
<text x="245.8" y="193">___</text>
<text x="252.4" y="193.1">IUO:</text>
<text x="256.3" y="193.1">_X_</text>
<text x="260.6" y="193.1">PUBI: ___</text>
<text x="227.7" y="202.8">Size</text>
<text x="227.7" y="198.6">Page Title:</text>
<text x="233.2" y="202.8">Document Number</text>
<text x="272.4" y="202.8">Rev</text>
<text x="227.7" y="206.9">Date:</text>
<text x="227.7" y="204.1">C</text>
<text x="233.5" y="206.9">Friday, February 11, 2022</text>
<text x="245.6" y="204.1">SCH-29364 PDF: SPF-29364</text>
<text x="255.2" y="206.9">Sheet</text>
<text x="260.6" y="206.9">5</text>
<text x="264.8" y="206.9">of</text>
<text x="268.9" y="206.9">13</text>
<text x="273" y="204.1">A1</text>
</g>
<g font-size="1.2" fill="#f00">
<text x="138.8" y="51.8">VDD_ARM_CAP</text>
<text x="140.2" y="58.6">VDD_SOC_CAP</text>
<text x="79.9" y="75.1">VDD_HIGH_IN</text>
<text x="140.2" y="75.1">VDD_HIGH_CAP</text>
<text x="140.2" y="80.5">NVCC_PLL_OUT</text>
<text x="79.9" y="86">VDD_SNVS_IN</text>
<text x="140.2" y="86">VDD_SNVS_CAP</text>
</g>
<g font-size="1.2" fill="#00f">
<text x="109.5" y="75.9">LDO_2P5</text>
<text x="109.6" y="81.4">LDO_1P1</text>
<text x="109.1" y="86.9">LDO_SNVS</text>
</g>
<g font-size="1">
<text x="28.8" y="1">5</text>
<text x="83.7" y="1">4</text>
<text x="138.6" y="1">3</text>
<text x="193.4" y="1">2</text>
<text x="248.3" y="1">1</text>
<text x=".4" y="28">D</text>
<text x="276.1" y="28">D</text>
<text x=".4" y="79.4">C</text>
<text x="276.1" y="79.4">C</text>
<text x=".4" y="130.9">B</text>
<text x="276.1" y="130.9">B</text>
<text x=".4" y="182.3">A</text>
<text x="276.1" y="182.3">A</text>
<text x="28.8" y="208.2">5</text>
<text x="83.7" y="208.2">4</text>
<text x="138.6" y="208.2">3</text>
<text x="193.4" y="208.2">2</text>
<text x="248.3" y="208.2">1</text>
</g>
<text font-size="1" fill="#00f" x="108.9" y="64.8">LDO_ARM_SOC</text>
</svg>
